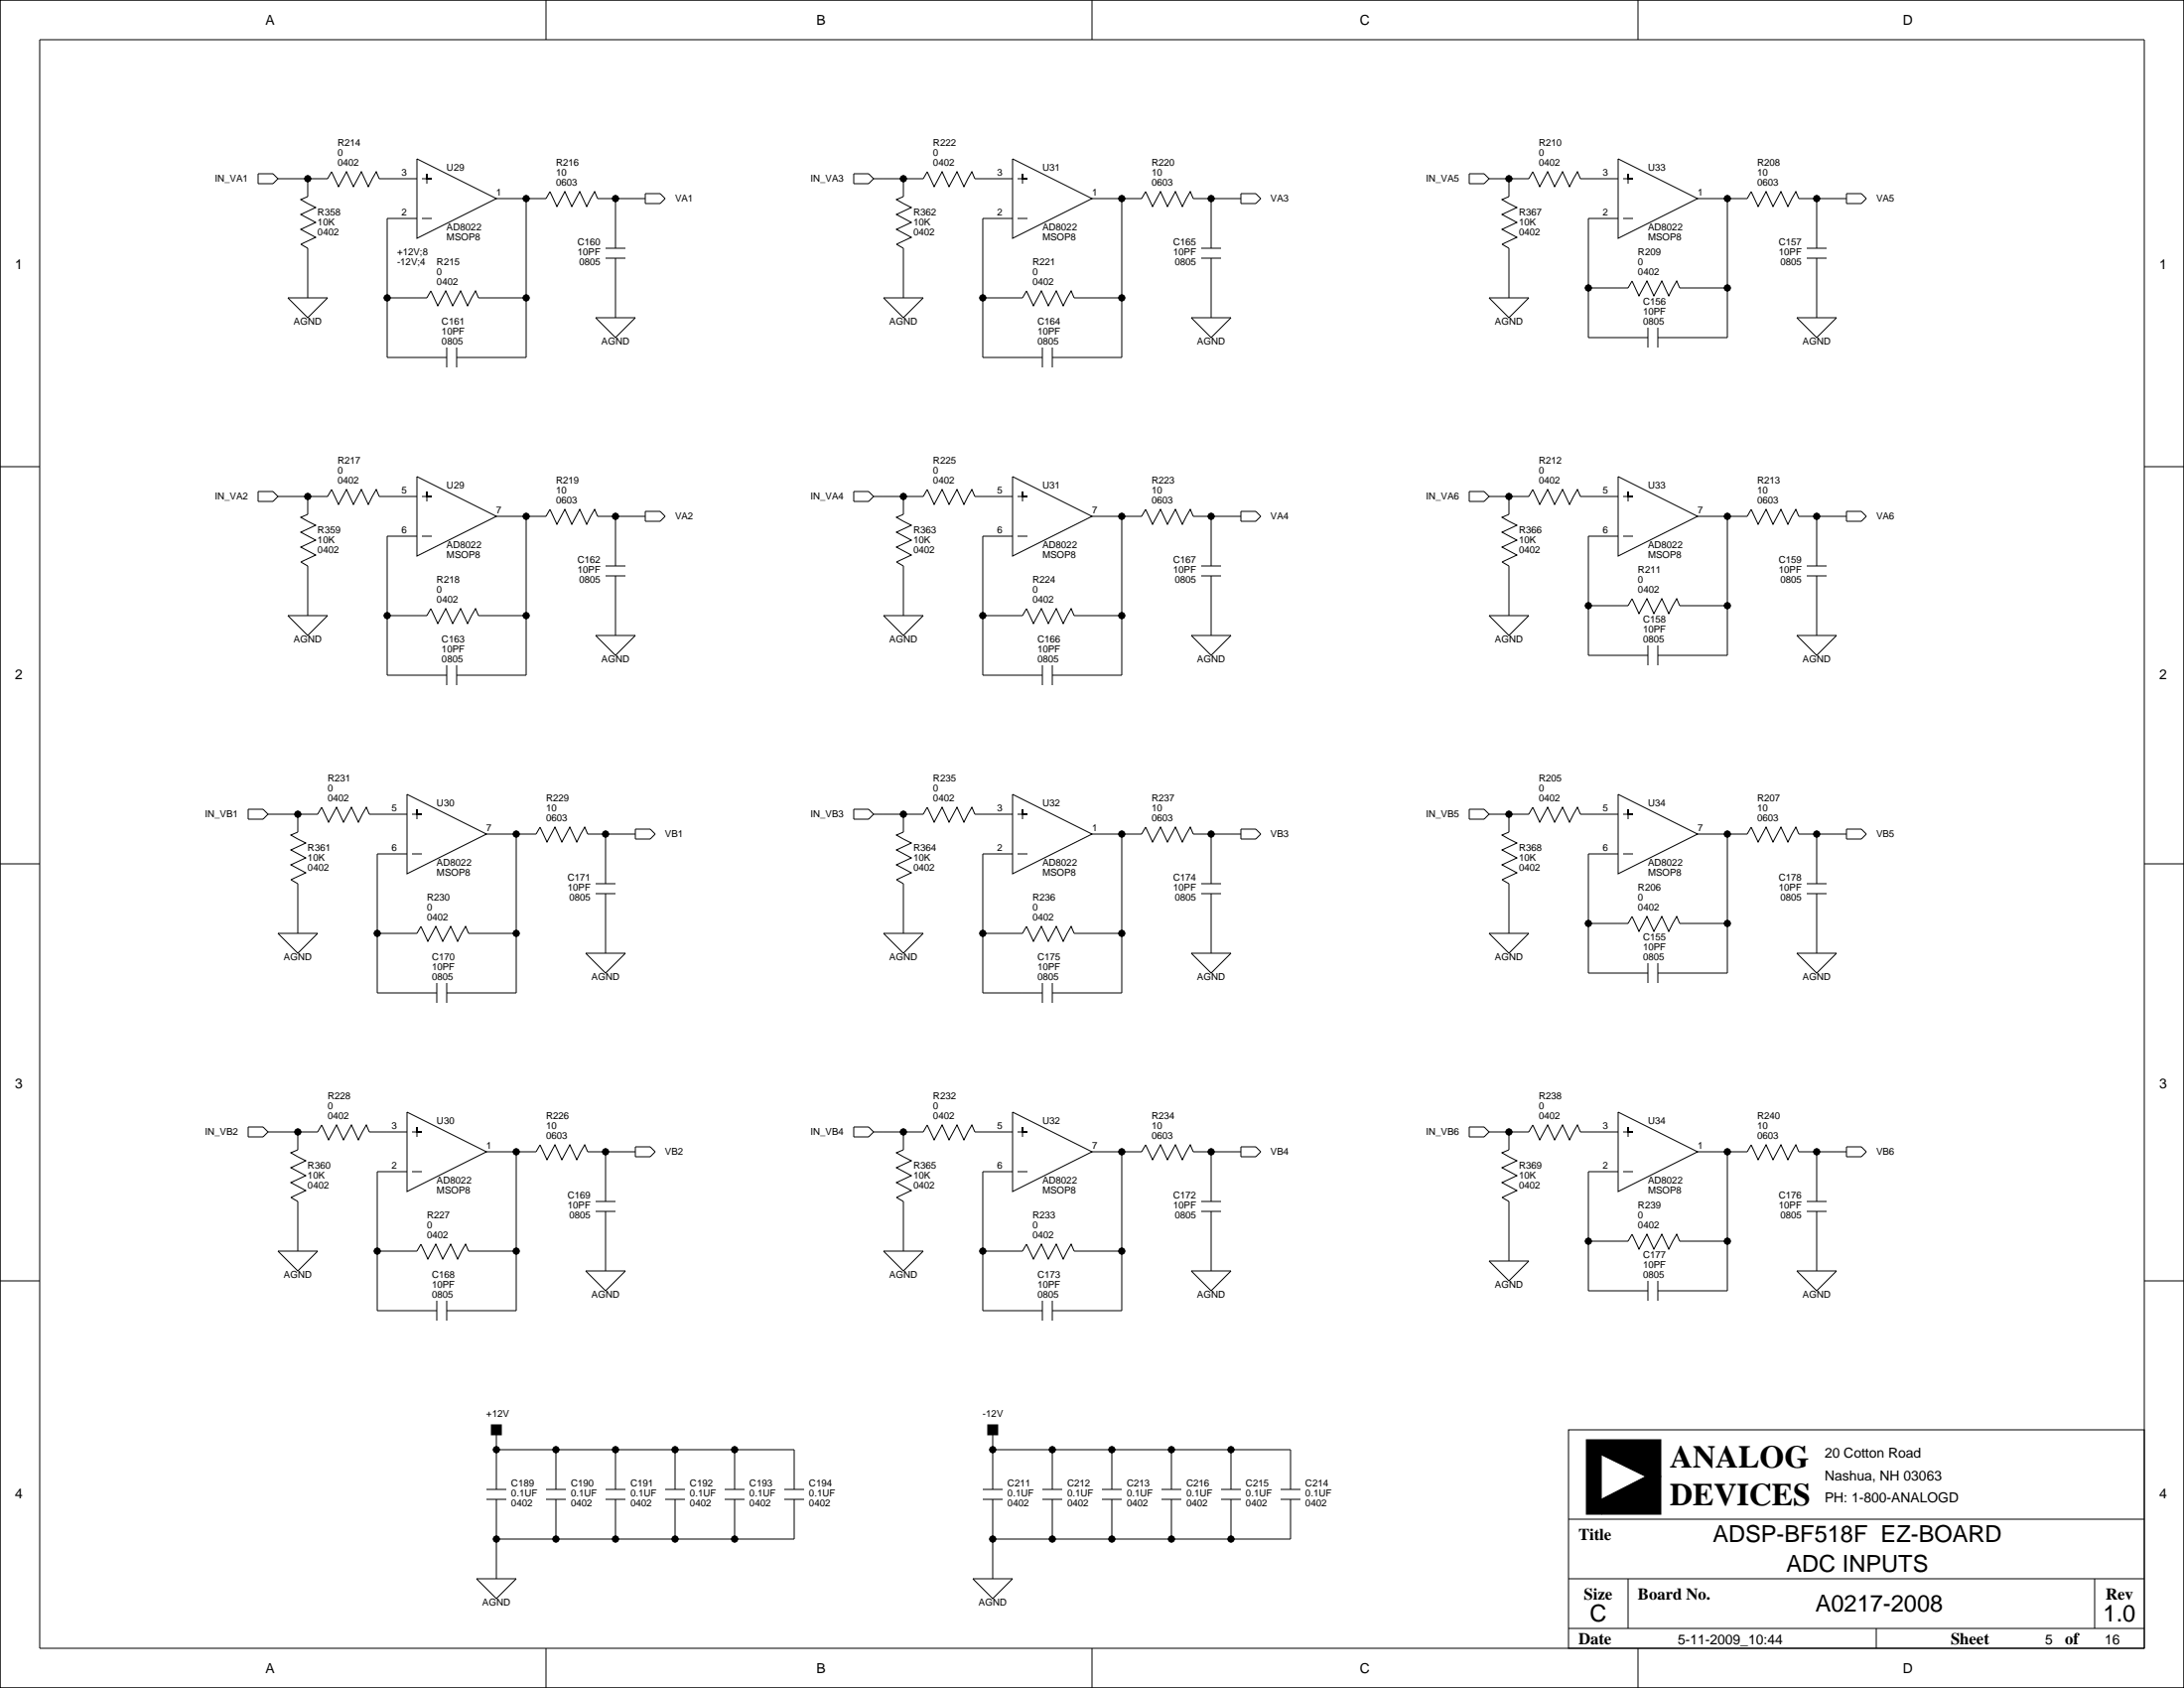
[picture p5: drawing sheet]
<svg xmlns="http://www.w3.org/2000/svg" width="559mm" height="432mm" viewBox="0 0 559 432" stroke-linecap="round" stroke-linejoin="round" font-family="sans-serif">
<g fill="none" stroke="#000" stroke-width=".25">
<path d="M0 0h558.8v431.8h-558.8zM10.2 10.2h538.4v411.4h-538.4zM139.7 0v10.2M279.4 0v10.2M419.1 0v10.2M66 44.4h3.8l1.3 1.3-1.3 1.3h-3.8zM71.1 45.7h12.7l1-1.8 1.8 3.9 2-3.9 1.8 3.9 2.1-3.9 1.7 3.9 2.1-3.9 .7 1.8h9.7M78.7 45.7v4.6l-1.7 .8 3.8 2-3.8 1.8 3.8 2-3.8 1.8 3.8 2-3.8 1.8 1.7 1v12.7M106.7 40.6l20.3 10.2-20.3 10.2zM106.7 55.9h-7.6v35.5h15.2M107.9 45.7h2.6h-1.3v-1.3v2.6M107.9 55.9h2.6"/>
<path d="M127 50.8h12.7l1-1.8 1.8 3.8 2-3.8 1.8 3.8 2-3.8 1.8 3.8 2-3.8 .8 1.8h12.2M134.6 50.8v40.6h-17.8M157.5 50.8v12.7M165.1 49.5h3.8l1.3 1.3-1.3 1.3h-3.8zM218.4 44.4h3.8l1.3 1.3-1.3 1.3h-3.8zM223.5 45.7h12.7l1-1.8 1.8 3.9 2-3.9 1.8 3.9 2.1-3.9 1.7 3.9 2.1-3.9 .7 1.8h9.7M231.1 45.7v4.6l-1.7 .8 3.8 2-3.8 1.8 3.8 2-3.8 1.8 3.8 2-3.8 1.8 1.7 1v12.7M259.1 40.6l20.3 10.2-20.3 10.2zM259.1 55.9h-7.6v35.5h15.2M260.3 45.7h2.6h-1.3v-1.3v2.6M260.3 55.9h2.6M279.4 50.8h12.7l1-1.8 1.8 3.8 2-3.8 1.8 3.8 2-3.8 1.8 3.8 2-3.8 .8 1.8h12.2"/>
<path d="M287 50.8v40.6h-17.8M309.9 50.8v12.7M317.5 49.5h3.8l1.3 1.3-1.3 1.3h-3.8zM375.9 44.4h3.8l1.3 1.3-1.3 1.3h-3.8zM381 45.7h10.2l1-1.8 1.8 3.9 2-3.9 1.8 3.9 2-3.9 1.8 3.9 2-3.9 .8 1.8h9.6M386.1 45.7v4.6l-1.8 .8 3.8 2-3.8 1.8 3.8 2-3.8 1.8 3.8 2-3.8 1.8 1.8 1v12.7M414 40.6l20.3 10.2-20.3 10.2zM414 55.9h-7.6v30.5h15.2M415.3 45.7h2.5h-1.2v-1.3v2.6M415.3 55.9h2.5M434.3 50.8h12.7l1.1-1.8 1.7 3.8 2.1-3.8 1.7 3.8 2.1-3.8 1.8 3.8 2-3.8 .7 1.8h12.2M442 50.8v35.6h-17.8"/>
<path d="M464.8 50.8v12.7M472.4 49.5h3.8l1.3 1.3-1.3 1.3h-3.8zM73.7 76.2h10.1l-5.1 5.1zM99.1 76.2h10.1l1-1.8 1.8 3.8 2-3.8 1.8 3.8 2.1-3.8 1.7 3.8 2.1-3.8 .7 1.8h12.2M154.9 63.5h5.1M154.9 66h5.1M157.5 66v15.3M226.1 76.2h10.1l-5.1 5.1zM251.5 76.2h10.1l1-1.8 1.8 3.8 2-3.8 1.8 3.8 2.1-3.8 1.7 3.8 2.1-3.8 .7 1.8h12.2M307.3 63.5h5.1M307.3 66h5.1M309.9 66v15.3"/>
<path d="M381 76.2h10.2l-5.1 5.1zM406.4 73.7h10.2l1-1.8 1.8 3.8 2-3.8 1.8 3.8 2-3.8 1.8 3.8 2-3.8 .8 1.8h12.2M462.3 63.5h5.1M462.3 66h5.1M464.8 66v15.3M114.3 88.9v5.1M116.8 88.9v5.1M152.4 81.3h10.2l-5.1 5.1zM266.7 88.9v5.1M269.2 88.9v5.1M304.8 81.3h10.2l-5.1 5.1zM421.6 83.8v5.1"/>
<path d="M424.2 83.8v5.1M459.7 81.3h10.2l-5.1 5.1zM0 119.4h10.2M548.6 119.4h10.2M66 125.7h3.8l1.3 1.3-1.3 1.3h-3.8zM71.1 127h12.7l1-1.8 1.8 3.8 2-3.8 1.8 3.8 2.1-3.8 1.7 3.8 2.1-3.8 .7 1.8h9.7M78.7 127v4.6l-1.7 .7 3.8 2.1-3.8 1.7 3.8 2.1-3.8 1.8 3.8 2-3.8 1.8 1.7 1v12.7M106.7 121.9l20.3 10.2-20.3 10.1zM106.7 137.2h-7.6v35.5h15.2M107.9 127h2.6h-1.3v-1.3v2.6M107.9 137.2h2.6M127 132.1h12.7l1-1.8 1.8 3.8 2-3.8 1.8 3.8 2-3.8 1.8 3.8 2-3.8 .8 1.8h12.2"/>
<path d="M134.6 132.1v40.6h-17.8M157.5 132.1v12.7M165.1 130.8h3.8l1.3 1.3-1.3 1.2h-3.8zM218.4 125.7h3.8l1.3 1.3-1.3 1.3h-3.8zM223.5 127h12.7l1-1.8 1.8 3.8 2-3.8 1.8 3.8 2.1-3.8 1.7 3.8 2.1-3.8 .7 1.8h9.7M231.1 127v4.6l-1.7 .7 3.8 2.1-3.8 1.7 3.8 2.1-3.8 1.8 3.8 2-3.8 1.8 1.7 1v12.7M259.1 121.9l20.3 10.2-20.3 10.1zM259.1 137.2h-7.6v35.5h15.2M260.3 127h2.6h-1.3v-1.3v2.6M260.3 137.2h2.6M279.4 132.1h12.7l1-1.8 1.8 3.8 2-3.8 1.8 3.8 2-3.8 1.8 3.8 2-3.8 .8 1.8h12.2M287 132.1v40.6h-17.8"/>
<path d="M309.9 132.1v12.7M317.5 130.8h3.8l1.3 1.3-1.3 1.2h-3.8zM375.9 125.7h3.8l1.3 1.3-1.3 1.3h-3.8zM381 127h10.2l1-1.8 1.8 3.8 2-3.8 1.8 3.8 2-3.8 1.8 3.8 2-3.8 .8 1.8h9.6M386.1 127v4.6l-1.8 .7 3.8 2.1-3.8 1.7 3.8 2.1-3.8 1.8 3.8 2-3.8 1.8 1.8 1v12.7M414 121.9l20.3 10.2-20.3 10.1zM414 137.2h-7.6v30.4h15.2M415.3 127h2.5h-1.2v-1.3v2.6M415.3 137.2h2.5M434.3 132.1h12.7l1.1-1.8 1.7 3.8 2.1-3.8 1.7 3.8 2.1-3.8 1.8 3.8 2-3.8 .7 1.8h12.2M442 132.1v35.5h-17.8M464.8 132.1v12.7"/>
<path d="M472.4 130.8h3.8l1.3 1.3-1.3 1.2h-3.8zM73.7 157.5h10.1l-5.1 5.1zM99.1 157.5h10.1l1-1.8 1.8 3.8 2-3.8 1.8 3.8 2.1-3.8 1.7 3.8 2.1-3.8 .7 1.8h12.2M154.9 144.8h5.1M154.9 147.3h5.1M157.5 147.3v15.3M226.1 157.5h10.1l-5.1 5.1zM251.5 157.5h10.1l1-1.8 1.8 3.8 2-3.8 1.8 3.8 2.1-3.8 1.7 3.8 2.1-3.8 .7 1.8h12.2M307.3 144.8h5.1M307.3 147.3h5.1M309.9 147.3v15.3M381 157.5h10.2l-5.1 5.1z"/>
<path d="M406.4 154.9h10.2l1-1.7 1.8 3.8 2-3.8 1.8 3.8 2-3.8 1.8 3.8 2-3.8 .8 1.7h12.2M462.3 144.8h5.1M462.3 147.3h5.1M464.8 147.3v15.3M114.3 170.2v5.1M116.8 170.2v5.1M152.4 162.6h10.2l-5.1 5zM266.7 170.2v5.1M269.2 170.2v5.1M304.8 162.6h10.2l-5.1 5zM421.6 165.1v5.1M424.2 165.1v5.1"/>
<path d="M459.7 162.6h10.2l-5.1 5zM63.5 207h3.8l1.3 1.3-1.3 1.2h-3.8zM68.6 208.3h12.7l1-1.8 1.8 3.8 2-3.8 1.8 3.8 2-3.8 1.8 3.8 2-3.8 .8 1.8h9.6M76.2 208.3v4.6l-1.8 .7 3.8 2-3.8 1.8 3.8 2.1-3.8 1.7 3.8 2.1-3.8 1.7 1.8 1.1v12.7M104.1 203.2l20.4 10.2-20.4 10.1zM104.1 218.4h-7.6v35.6h15.3M105.4 208.3h2.5h-1.2v-1.3v2.5M105.4 218.4h2.5M124.5 213.4h12.7l1-1.8 1.8 3.8 2-3.8 1.8 3.8 2-3.8 1.8 3.8 2-3.8 .8 1.8h12.2M132.1 213.4v40.6h-17.8M154.9 213.4v12.7M162.6 212.1h3.8l1.2 1.3-1.2 1.2h-3.8z"/>
<path d="M218.4 207h3.8l1.3 1.3-1.3 1.2h-3.8zM223.5 208.3h12.7l1-1.8 1.8 3.8 2-3.8 1.8 3.8 2.1-3.8 1.7 3.8 2.1-3.8 .7 1.8h9.7M231.1 208.3v4.6l-1.7 .7 3.8 2-3.8 1.8 3.8 2.1-3.8 1.7 3.8 2.1-3.8 1.7 1.7 1.1v12.7M259.1 203.2l20.3 10.2-20.3 10.1zM259.1 218.4h-7.6v35.6h15.2M260.3 208.3h2.6h-1.3v-1.3v2.5M260.3 218.4h2.6M279.4 213.4h12.7l1-1.8 1.8 3.8 2-3.8 1.8 3.8 2-3.8 1.8 3.8 2-3.8 .8 1.8h12.2M287 213.4v40.6h-17.8M309.9 213.4v12.7M317.5 212.1h3.8l1.3 1.3-1.3 1.2h-3.8zM375.9 207h3.8l1.3 1.3-1.3 1.2h-3.8z"/>
<path d="M381 208.3h10.2l1-1.8 1.8 3.8 2-3.8 1.8 3.8 2-3.8 1.8 3.8 2-3.8 .8 1.8h9.6M386.1 208.3v4.6l-1.8 .7 3.8 2-3.8 1.8 3.8 2.1-3.8 1.7 3.8 2.1-3.8 1.7 1.8 1.1v12.7M414 203.2l20.3 10.2-20.3 10.1zM414 218.4h-7.6v30.5h15.2M415.3 208.3h2.5h-1.2v-1.3v2.5M415.3 218.4h2.5M434.3 213.4h12.7l1.1-1.8 1.7 3.8 2.1-3.8 1.7 3.8 2.1-3.8 1.8 3.8 2-3.8 .7 1.8h12.2M442 213.4v35.5h-17.8M464.8 213.4v12.7M472.4 212.1h3.8l1.3 1.3-1.3 1.2h-3.8zM0 221h10.2M71.1 238.8h10.2l-5.1 5z"/>
<path d="M96.5 238.8h10.2l1-1.8 1.8 3.8 2-3.8 1.8 3.8 2-3.8 1.8 3.8 2-3.8 .8 1.8h12.2M152.4 226.1h5.1M152.4 228.6h5.1M154.9 228.6v15.2M226.1 238.8h10.1l-5.1 5zM251.5 238.8h10.1l1-1.8 1.8 3.8 2-3.8 1.8 3.8 2.1-3.8 1.7 3.8 2.1-3.8 .7 1.8h12.2M307.3 226.1h5.1M307.3 228.6h5.1M309.9 228.6v15.2M381 238.8h10.2l-5.1 5zM406.4 236.2h10.2l1-1.8 1.8 3.9 2-3.9 1.8 3.9 2-3.9 1.8 3.9 2-3.9 .8 1.8h12.2M462.3 226.1h5.1"/>
<path d="M462.3 228.6h5.1M464.8 228.6v15.2M548.6 221h10.2M111.8 251.5v5M114.3 251.5v5M149.9 243.8h10.1l-5.1 5.1zM266.7 251.5v5M269.2 251.5v5M304.8 243.8h10.2l-5.1 5.1zM421.6 246.4v5.1M424.2 246.4v5.1M459.7 243.8h10.2l-5.1 5.1z"/>
<path d="M63.5 288.3h3.8l1.3 1.3-1.3 1.2h-3.8zM68.6 289.6h12.7l1-1.8 1.8 3.8 2-3.8 1.8 3.8 2-3.8 1.8 3.8 2-3.8 .8 1.8h9.6M76.2 289.6v4.5l-1.8 .8 3.8 2-3.8 1.8 3.8 2-3.8 1.8 3.8 2-3.8 1.8 1.8 1v12.7M104.1 284.5l20.4 10.1-20.4 10.2zM104.1 299.7h-7.6v35.6h15.3M105.4 289.6h2.5h-1.2v-1.3v2.5M105.4 299.7h2.5M124.5 294.6h12.7l1-1.7 1.8 3.8 2-3.8 1.8 3.8 2-3.8 1.8 3.8 2-3.8 .8 1.7h12.2M132.1 294.6v40.7h-17.8M154.9 294.6v12.7M162.6 293.4h3.8l1.2 1.2-1.2 1.3h-3.8zM218.4 288.3h3.8l1.3 1.3-1.3 1.2h-3.8z"/>
<path d="M223.5 289.6h12.7l1-1.8 1.8 3.8 2-3.8 1.8 3.8 2.1-3.8 1.7 3.8 2.1-3.8 .7 1.8h9.7M231.1 289.6v4.5l-1.7 .8 3.8 2-3.8 1.8 3.8 2-3.8 1.8 3.8 2-3.8 1.8 1.7 1v12.7M259.1 284.5l20.3 10.1-20.3 10.2zM259.1 299.7h-7.6v35.6h15.2M260.3 289.6h2.6h-1.3v-1.3v2.5M260.3 299.7h2.6M279.4 294.6h12.7l1-1.7 1.8 3.8 2-3.8 1.8 3.8 2-3.8 1.8 3.8 2-3.8 .8 1.7h12.2M287 294.6v40.7h-17.8M309.9 294.6v12.7M317.5 293.4h3.8l1.3 1.2-1.3 1.3h-3.8zM375.9 288.3h3.8l1.3 1.3-1.3 1.2h-3.8zM381 289.6h10.2l1-1.8 1.8 3.8 2-3.8 1.8 3.8 2-3.8 1.8 3.8 2-3.8 .8 1.8h9.6"/>
<path d="M386.1 289.6v4.5l-1.8 .8 3.8 2-3.8 1.8 3.8 2-3.8 1.8 3.8 2-3.8 1.8 1.8 1v15.3M414 284.5l20.3 10.1-20.3 10.2zM414 299.7h-7.6v30.5h15.2M415.3 289.6h2.5h-1.2v-1.3v2.5M415.3 299.7h2.5M434.3 294.6h12.7l1.1-1.7 1.7 3.8 2.1-3.8 1.7 3.8 2.1-3.8 1.8 3.8 2-3.8 .7 1.7h12.2M442 294.6v35.6h-17.8M464.8 294.6v12.7M472.4 293.4h3.8l1.3 1.2-1.3 1.3h-3.8zM152.4 307.3h5.1M152.4 309.9h5.1M154.9 309.9v15.2"/>
<path d="M307.3 307.3h5.1M307.3 309.9h5.1M309.9 309.9v15.2M406.4 317.5h10.2l1-1.8 1.8 3.8 2-3.8 1.8 3.8 2-3.8 1.8 3.8 2-3.8 .8 1.8h12.2M462.3 307.3h5.1M462.3 309.9h5.1M464.8 309.9v15.2M0 327.7h10.2M71.1 320h10.2l-5.1 5.1zM96.5 320h10.2l1-1.7 1.8 3.8 2-3.8 1.8 3.8 2-3.8 1.8 3.8 2-3.8 .8 1.7h12.2M111.8 332.7v5.1M114.3 332.7v5.1"/>
<path d="M149.9 325.1h10.1l-5.1 5.1zM226.1 320h10.1l-5.1 5.1zM251.5 320h10.1l1-1.7 1.8 3.8 2-3.8 1.8 3.8 2.1-3.8 1.7 3.8 2.1-3.8 .7 1.7h12.2M266.7 332.7v5.1M269.2 332.7v5.1M304.8 325.1h10.2l-5.1 5.1zM381 322.6h10.2l-5.1 5.1zM421.6 327.7v5M424.2 327.7v5M459.7 325.1h10.2l-5.1 5.1zM548.6 327.7h10.2M127 365.8v15.2"/>
<path d="M127 370.8h76.2v10.2M142.2 370.8v10.2M157.5 370.8v10.2M172.7 370.8v10.2M188 370.8v10.2M254 365.8v15.2M254 370.8h76.2v10.2M269.2 370.8v10.2M284.5 370.8v10.2M299.7 370.8v10.2M315 370.8v10.2M401.3 365.8h147.3v55.8h-147.3z"/>
<path d="M124.5 381h5M124.5 383.5h5M127 383.5v20.4M139.7 381h5.1M139.7 383.5h5.1M142.2 383.5v10.2M154.9 381h5.1M154.9 383.5h5.1M157.5 383.5v10.2M170.2 381h5.1M170.2 383.5h5.1M172.7 383.5v10.2"/>
<path d="M185.4 381h5.1M185.4 383.5h5.1M188 383.5v10.2M200.7 381h5M200.7 383.5h5M203.2 383.5v10.2h-76.2M251.5 381h5M251.5 383.5h5M254 383.5v20.4M266.7 381h5.1M266.7 383.5h5.1M269.2 383.5v10.2"/>
<path d="M281.9 381h5.1M281.9 383.5h5.1M284.5 383.5v10.2M297.2 381h5.1M297.2 383.5h5.1M299.7 383.5v10.2M312.4 381h5.1M312.4 383.5h5.1M315 383.5v10.2M327.7 381h5M327.7 383.5h5M330.2 383.5v10.2h-76.2"/>
<path d="M401.3 388.6h147.3M121.9 403.9h10.2l-5.1 5zM248.9 403.9h10.2l-5.1 5zM401.3 403.9h147.3M401.3 416.6h147.3M416.6 403.9v12.7M480.1 416.6v5M535.9 403.9v12.7M139.7 421.6v10.2M279.4 421.6v10.2M419.1 421.6v10.2"/>
<circle cx="78.7" cy="45.7" r=".76"/>
<circle cx="134.6" cy="50.8" r=".76"/>
<circle cx="157.5" cy="50.8" r=".76"/>
<circle cx="231.1" cy="45.7" r=".76"/>
<circle cx="287" cy="50.8" r=".76"/>
<circle cx="309.9" cy="50.8" r=".76"/>
<circle cx="386.1" cy="45.7" r=".76"/>
<circle cx="442" cy="50.8" r=".76"/>
<circle cx="464.8" cy="50.8" r=".76"/>
<circle cx="99.1" cy="76.2" r=".76"/>
<circle cx="134.6" cy="76.2" r=".76"/>
<circle cx="251.5" cy="76.2" r=".76"/>
<circle cx="287" cy="76.2" r=".76"/>
<circle cx="406.4" cy="73.7" r=".76"/>
<circle cx="442" cy="73.7" r=".76"/>
<circle cx="78.7" cy="127" r=".76"/>
<circle cx="134.6" cy="132.1" r=".76"/>
<circle cx="157.5" cy="132.1" r=".76"/>
<circle cx="231.1" cy="127" r=".76"/>
<circle cx="287" cy="132.1" r=".76"/>
<circle cx="309.9" cy="132.1" r=".76"/>
<circle cx="386.1" cy="127" r=".76"/>
<circle cx="442" cy="132.1" r=".76"/>
<circle cx="464.8" cy="132.1" r=".76"/>
<circle cx="99.1" cy="157.5" r=".76"/>
<circle cx="134.6" cy="157.5" r=".76"/>
<circle cx="251.5" cy="157.5" r=".76"/>
<circle cx="287" cy="157.5" r=".76"/>
<circle cx="406.4" cy="154.9" r=".76"/>
<circle cx="442" cy="154.9" r=".76"/>
<circle cx="76.2" cy="208.3" r=".76"/>
<circle cx="132.1" cy="213.4" r=".76"/>
<circle cx="154.9" cy="213.4" r=".76"/>
<circle cx="231.1" cy="208.3" r=".76"/>
<circle cx="287" cy="213.4" r=".76"/>
<circle cx="309.9" cy="213.4" r=".76"/>
<circle cx="386.1" cy="208.3" r=".76"/>
<circle cx="442" cy="213.4" r=".76"/>
<circle cx="464.8" cy="213.4" r=".76"/>
<circle cx="96.5" cy="238.8" r=".76"/>
<circle cx="132.1" cy="238.8" r=".76"/>
<circle cx="251.5" cy="238.8" r=".76"/>
<circle cx="287" cy="238.8" r=".76"/>
<circle cx="406.4" cy="236.2" r=".76"/>
<circle cx="442" cy="236.2" r=".76"/>
<circle cx="76.2" cy="289.6" r=".76"/>
<circle cx="132.1" cy="294.6" r=".76"/>
<circle cx="154.9" cy="294.6" r=".76"/>
<circle cx="231.1" cy="289.6" r=".76"/>
<circle cx="287" cy="294.6" r=".76"/>
<circle cx="309.9" cy="294.6" r=".76"/>
<circle cx="386.1" cy="289.6" r=".76"/>
<circle cx="442" cy="294.6" r=".76"/>
<circle cx="464.8" cy="294.6" r=".76"/>
<circle cx="406.4" cy="317.5" r=".76"/>
<circle cx="442" cy="317.5" r=".76"/>
<circle cx="96.5" cy="320" r=".76"/>
<circle cx="132.1" cy="320" r=".76"/>
<circle cx="251.5" cy="320" r=".76"/>
<circle cx="287" cy="320" r=".76"/>
<circle cx="127" cy="370.8" r=".76"/>
<circle cx="142.2" cy="370.8" r=".76"/>
<circle cx="157.5" cy="370.8" r=".76"/>
<circle cx="172.7" cy="370.8" r=".76"/>
<circle cx="188" cy="370.8" r=".76"/>
<circle cx="254" cy="370.8" r=".76"/>
<circle cx="269.2" cy="370.8" r=".76"/>
<circle cx="284.5" cy="370.8" r=".76"/>
<circle cx="299.7" cy="370.8" r=".76"/>
<circle cx="315" cy="370.8" r=".76"/>
<circle cx="127" cy="393.7" r=".76"/>
<circle cx="142.2" cy="393.7" r=".76"/>
<circle cx="157.5" cy="393.7" r=".76"/>
<circle cx="172.7" cy="393.7" r=".76"/>
<circle cx="188" cy="393.7" r=".76"/>
<circle cx="254" cy="393.7" r=".76"/>
<circle cx="269.2" cy="393.7" r=".76"/>
<circle cx="284.5" cy="393.7" r=".76"/>
<circle cx="299.7" cy="393.7" r=".76"/>
<circle cx="315" cy="393.7" r=".76"/>
</g>
<g fill="#000" stroke="#000" stroke-width=".25">
<path d="M125.7 364.5h2.6v2.5h-2.6z" fill-rule="evenodd"/>
<path d="M252.7 364.5h2.6v2.5h-2.6z" fill-rule="evenodd"/>
<path d="M409.7 368.3h15.2v9.4h-3.8l-11.4-5.6z" fill-rule="evenodd"/>
<path d="M405.9 368.3h3.8v19h-3.8z" fill-rule="evenodd"/>
<path d="M409.7 383.5l11.4-5.8h3.8v9.6h-15.2z" fill-rule="evenodd"/>
<circle cx="78.7" cy="45.7" r=".76"/>
<circle cx="134.6" cy="50.8" r=".76"/>
<circle cx="157.5" cy="50.8" r=".76"/>
<circle cx="231.1" cy="45.7" r=".76"/>
<circle cx="287" cy="50.8" r=".76"/>
<circle cx="309.9" cy="50.8" r=".76"/>
<circle cx="386.1" cy="45.7" r=".76"/>
<circle cx="442" cy="50.8" r=".76"/>
<circle cx="464.8" cy="50.8" r=".76"/>
<circle cx="99.1" cy="76.2" r=".76"/>
<circle cx="134.6" cy="76.2" r=".76"/>
<circle cx="251.5" cy="76.2" r=".76"/>
<circle cx="287" cy="76.2" r=".76"/>
<circle cx="406.4" cy="73.7" r=".76"/>
<circle cx="442" cy="73.7" r=".76"/>
<circle cx="78.7" cy="127" r=".76"/>
<circle cx="134.6" cy="132.1" r=".76"/>
<circle cx="157.5" cy="132.1" r=".76"/>
<circle cx="231.1" cy="127" r=".76"/>
<circle cx="287" cy="132.1" r=".76"/>
<circle cx="309.9" cy="132.1" r=".76"/>
<circle cx="386.1" cy="127" r=".76"/>
<circle cx="442" cy="132.1" r=".76"/>
<circle cx="464.8" cy="132.1" r=".76"/>
<circle cx="99.1" cy="157.5" r=".76"/>
<circle cx="134.6" cy="157.5" r=".76"/>
<circle cx="251.5" cy="157.5" r=".76"/>
<circle cx="287" cy="157.5" r=".76"/>
<circle cx="406.4" cy="154.9" r=".76"/>
<circle cx="442" cy="154.9" r=".76"/>
<circle cx="76.2" cy="208.3" r=".76"/>
<circle cx="132.1" cy="213.4" r=".76"/>
<circle cx="154.9" cy="213.4" r=".76"/>
<circle cx="231.1" cy="208.3" r=".76"/>
<circle cx="287" cy="213.4" r=".76"/>
<circle cx="309.9" cy="213.4" r=".76"/>
<circle cx="386.1" cy="208.3" r=".76"/>
<circle cx="442" cy="213.4" r=".76"/>
<circle cx="464.8" cy="213.4" r=".76"/>
<circle cx="96.5" cy="238.8" r=".76"/>
<circle cx="132.1" cy="238.8" r=".76"/>
<circle cx="251.5" cy="238.8" r=".76"/>
<circle cx="287" cy="238.8" r=".76"/>
<circle cx="406.4" cy="236.2" r=".76"/>
<circle cx="442" cy="236.2" r=".76"/>
<circle cx="76.2" cy="289.6" r=".76"/>
<circle cx="132.1" cy="294.6" r=".76"/>
<circle cx="154.9" cy="294.6" r=".76"/>
<circle cx="231.1" cy="289.6" r=".76"/>
<circle cx="287" cy="294.6" r=".76"/>
<circle cx="309.9" cy="294.6" r=".76"/>
<circle cx="386.1" cy="289.6" r=".76"/>
<circle cx="442" cy="294.6" r=".76"/>
<circle cx="464.8" cy="294.6" r=".76"/>
<circle cx="406.4" cy="317.5" r=".76"/>
<circle cx="442" cy="317.5" r=".76"/>
<circle cx="96.5" cy="320" r=".76"/>
<circle cx="132.1" cy="320" r=".76"/>
<circle cx="251.5" cy="320" r=".76"/>
<circle cx="287" cy="320" r=".76"/>
<circle cx="127" cy="370.8" r=".76"/>
<circle cx="142.2" cy="370.8" r=".76"/>
<circle cx="157.5" cy="370.8" r=".76"/>
<circle cx="172.7" cy="370.8" r=".76"/>
<circle cx="188" cy="370.8" r=".76"/>
<circle cx="254" cy="370.8" r=".76"/>
<circle cx="269.2" cy="370.8" r=".76"/>
<circle cx="284.5" cy="370.8" r=".76"/>
<circle cx="299.7" cy="370.8" r=".76"/>
<circle cx="315" cy="370.8" r=".76"/>
<circle cx="127" cy="393.7" r=".76"/>
<circle cx="142.2" cy="393.7" r=".76"/>
<circle cx="157.5" cy="393.7" r=".76"/>
<circle cx="172.7" cy="393.7" r=".76"/>
<circle cx="188" cy="393.7" r=".76"/>
<circle cx="254" cy="393.7" r=".76"/>
<circle cx="269.2" cy="393.7" r=".76"/>
<circle cx="284.5" cy="393.7" r=".76"/>
<circle cx="299.7" cy="393.7" r=".76"/>
<circle cx="315" cy="393.7" r=".76"/>
</g>
<g font-size="8.1">
<text x="427.2" y="375.3">ANALOG</text>
<text x="427.2" y="385">DEVICES</text>
</g>
<g font-size="6">
<text x="438.2" y="394.6">ADSP-BF518F EZ-BOARD</text>
<text x="457.1" y="402.2">ADC INPUTS</text>
<text x="464.5" y="412.4">A0217-2008</text>
<text x="406.8" y="414.9">C</text>
<text x="538.1" y="414.9">1.0</text>
</g>
<g font-size="4.2">
<text x="403.9" y="393.9">Title</text>
<text x="405.3" y="409.1">Size</text>
<text x="419.1" y="409.1">Board No.</text>
<text x="538.8" y="409.1">Rev</text>
<text x="403.9" y="420.5">Date</text>
<text x="499.1" y="420.5">Sheet</text>
<text x="528.3" y="420.5">of</text>
</g>
<g font-size="3.5">
<text x="67.9" y="6.3">A</text>
<text x="208.9" y="6.3">B</text>
<text x="348" y="6.3">C</text>
<text x="486.9" y="6.3">D</text>
<text x="3.8" y="68.8">1</text>
<text x="552.5" y="68.8">1</text>
<text x="3.8" y="173.7">2</text>
<text x="552.5" y="173.7">2</text>
<text x="3.8" y="278.3">3</text>
<text x="552.5" y="278.3">3</text>
<text x="466.9" y="372.8">20 Cotton Road</text>
<text x="3.8" y="383.3">4</text>
<text x="466.9" y="378.7">Nashua, NH 03063</text>
<text x="552.5" y="383.3">4</text>
<text x="466.9" y="384.3">PH: 1-800-ANALOGD</text>
<text x="429.3" y="420.6">5-11-2009_10:44</text>
<text x="523.2" y="420.6">5</text>
<text x="538.5" y="420.6">16</text>
<text x="67.9" y="428">A</text>
<text x="208.9" y="428">B</text>
<text x="348" y="428">C</text>
<text x="486.9" y="428">D</text>
</g>
<g font-size="2.5">
<text x="86.4" y="37.4">R214</text>
<text x="86.4" y="39.9">0</text>
<text x="238.8" y="39.9">0</text>
<text x="238.8" y="37.4">R222</text>
<text x="393.7" y="37.4">R210</text>
<text x="393.7" y="39.9">0</text>
<text x="55" y="46.6">IN_VA1</text>
<text x="86.4" y="42.4">0402</text>
<text x="102.8" y="45">3</text>
<text x="114.3" y="43.7">U29</text>
<text x="142.2" y="47.5">0603</text>
<text x="142.2" y="45">10</text>
<text x="142.2" y="42.4">R216</text>
<text x="207.4" y="46.6">IN_VA3</text>
<text x="238.8" y="42.4">0402</text>
<text x="255.2" y="45">3</text>
<text x="266.7" y="43.7">U31</text>
<text x="294.6" y="42.4">R220</text>
<text x="294.6" y="45">10</text>
<text x="294.6" y="47.5">0603</text>
<text x="364.9" y="46.6">IN_VA5</text>
<text x="393.7" y="42.4">0402</text>
<text x="410.1" y="45">3</text>
<text x="421.6" y="43.7">U33</text>
<text x="449.6" y="47.5">0603</text>
<text x="449.6" y="45">10</text>
<text x="449.6" y="42.4">R208</text>
<text x="127" y="50.1">1</text>
<text x="172.7" y="51.7">VA1</text>
<text x="279.4" y="50.1">1</text>
<text x="325.1" y="51.7">VA3</text>
<text x="434.3" y="50.1">1</text>
<text x="480.1" y="51.7">VA5</text>
<text x="81.3" y="55.1">R358</text>
<text x="81.3" y="57.7">10K</text>
<text x="102.8" y="55.1">2</text>
<text x="114.3" y="59">AD8022</text>
<text x="233.7" y="55.1">R362</text>
<text x="233.7" y="57.7">10K</text>
<text x="255.2" y="55.1">2</text>
<text x="266.7" y="59">AD8022</text>
<text x="388.6" y="55.1">R367</text>
<text x="388.6" y="57.7">10K</text>
<text x="410.1" y="55.1">2</text>
<text x="421.6" y="59">AD8022</text>
<text x="81.3" y="60.2">0402</text>
<text x="101.6" y="65.3">+12V;8</text>
<text x="114.3" y="61.5">MSOP8</text>
<text x="147.8" y="65.3">10PF</text>
<text x="147.8" y="62.8">C160</text>
<text x="233.7" y="60.2">0402</text>
<text x="266.7" y="61.5">MSOP8</text>
<text x="300.2" y="62.8">C165</text>
<text x="300.2" y="65.3">10PF</text>
<text x="388.6" y="60.2">0402</text>
<text x="419.1" y="65.3">R209</text>
<text x="421.6" y="61.5">MSOP8</text>
<text x="455.1" y="65.3">10PF</text>
<text x="455.1" y="62.8">C157</text>
<text x="101.6" y="67.8">-12V;4</text>
<text x="111.8" y="70.4">0</text>
<text x="111.8" y="67.8">R215</text>
<text x="148.2" y="67.8">0805</text>
<text x="264.2" y="67.8">R221</text>
<text x="264.2" y="70.4">0</text>
<text x="300.6" y="67.8">0805</text>
<text x="419.1" y="70.4">0402</text>
<text x="419.1" y="67.8">0</text>
<text x="455.5" y="67.8">0805</text>
<text x="111.8" y="72.9">0402</text>
<text x="264.2" y="72.9">0402</text>
<text x="75.2" y="83.1">AGND</text>
<text x="113" y="83.1">C161</text>
<text x="227.6" y="83.1">AGND</text>
<text x="265.4" y="83.1">C164</text>
<text x="382.5" y="83.1">AGND</text>
<text x="420.4" y="83.1">0805</text>
<text x="420.4" y="80.5">10PF</text>
<text x="420.4" y="78">C156</text>
<text x="113" y="88.2">0805</text>
<text x="113" y="85.6">10PF</text>
<text x="153.9" y="88.1">AGND</text>
<text x="265.4" y="85.6">10PF</text>
<text x="265.4" y="88.2">0805</text>
<text x="306.3" y="88.1">AGND</text>
<text x="461.3" y="88.1">AGND</text>
<text x="86.4" y="118.6">R217</text>
<text x="238.8" y="118.6">R225</text>
<text x="393.7" y="118.6">R212</text>
<text x="86.4" y="123.7">0402</text>
<text x="86.4" y="121.2">0</text>
<text x="114.3" y="125">U29</text>
<text x="142.2" y="123.7">R219</text>
<text x="238.8" y="121.2">0</text>
<text x="238.8" y="123.7">0402</text>
<text x="266.7" y="125">U31</text>
<text x="294.6" y="123.7">R223</text>
<text x="393.7" y="123.7">0402</text>
<text x="393.7" y="121.2">0</text>
<text x="421.6" y="125">U33</text>
<text x="449.6" y="123.7">R213</text>
<text x="55" y="127.9">IN_VA2</text>
<text x="102.8" y="126.3">5</text>
<text x="127" y="131.3">7</text>
<text x="142.2" y="126.3">10</text>
<text x="142.2" y="128.8">0603</text>
<text x="207.4" y="127.9">IN_VA4</text>
<text x="255.2" y="126.3">5</text>
<text x="279.4" y="131.3">7</text>
<text x="294.6" y="128.8">0603</text>
<text x="294.6" y="126.3">10</text>
<text x="364.9" y="127.9">IN_VA6</text>
<text x="410.1" y="126.3">5</text>
<text x="434.3" y="131.3">7</text>
<text x="449.6" y="126.3">10</text>
<text x="449.6" y="128.8">0603</text>
<text x="81.3" y="136.4">R359</text>
<text x="102.8" y="136.4">6</text>
<text x="172.7" y="133">VA2</text>
<text x="233.7" y="136.4">R363</text>
<text x="255.2" y="136.4">6</text>
<text x="325.1" y="133">VA4</text>
<text x="388.6" y="136.4">R366</text>
<text x="410.1" y="136.4">6</text>
<text x="480.1" y="133">VA6</text>
<text x="81.3" y="138.9">10K</text>
<text x="81.3" y="141.5">0402</text>
<text x="114.3" y="140.2">AD8022</text>
<text x="114.3" y="142.8">MSOP8</text>
<text x="233.7" y="138.9">10K</text>
<text x="233.7" y="141.5">0402</text>
<text x="266.7" y="140.2">AD8022</text>
<text x="266.7" y="142.8">MSOP8</text>
<text x="388.6" y="138.9">10K</text>
<text x="388.6" y="141.5">0402</text>
<text x="421.6" y="142.8">MSOP8</text>
<text x="421.6" y="140.2">AD8022</text>
<text x="111.8" y="149.1">R218</text>
<text x="147.8" y="144">C162</text>
<text x="147.8" y="146.6">10PF</text>
<text x="148.2" y="149.1">0805</text>
<text x="264.2" y="149.1">R224</text>
<text x="300.2" y="146.6">10PF</text>
<text x="300.2" y="144">C167</text>
<text x="300.6" y="149.1">0805</text>
<text x="419.1" y="146.6">R211</text>
<text x="419.1" y="149.1">0</text>
<text x="455.1" y="144">C159</text>
<text x="455.1" y="146.6">10PF</text>
<text x="455.5" y="149.1">0805</text>
<text x="111.8" y="151.7">0</text>
<text x="111.8" y="154.2">0402</text>
<text x="264.2" y="154.2">0402</text>
<text x="264.2" y="151.7">0</text>
<text x="419.1" y="151.7">0402</text>
<text x="420.4" y="159.3">C158</text>
<text x="420.4" y="161.8">10PF</text>
<text x="75.2" y="164.3">AGND</text>
<text x="113" y="164.4">C163</text>
<text x="113" y="166.9">10PF</text>
<text x="227.6" y="164.3">AGND</text>
<text x="265.4" y="166.9">10PF</text>
<text x="265.4" y="164.4">C166</text>
<text x="382.5" y="164.3">AGND</text>
<text x="420.4" y="164.4">0805</text>
<text x="113" y="169.4">0805</text>
<text x="153.9" y="169.4">AGND</text>
<text x="265.4" y="169.4">0805</text>
<text x="306.3" y="169.4">AGND</text>
<text x="461.3" y="169.4">AGND</text>
<text x="83.8" y="199.9">R231</text>
<text x="83.8" y="202.5">0</text>
<text x="238.8" y="199.9">R235</text>
<text x="238.8" y="202.5">0</text>
<text x="393.7" y="202.5">0</text>
<text x="393.7" y="199.9">R205</text>
<text x="52.5" y="209.2">IN_VB1</text>
<text x="83.8" y="205">0402</text>
<text x="100.2" y="207.5">5</text>
<text x="111.8" y="206.3">U30</text>
<text x="139.7" y="207.5">10</text>
<text x="139.7" y="205">R229</text>
<text x="207.4" y="209.2">IN_VB3</text>
<text x="238.8" y="205">0402</text>
<text x="255.2" y="207.5">3</text>
<text x="266.7" y="206.3">U32</text>
<text x="294.6" y="207.5">10</text>
<text x="294.6" y="205">R237</text>
<text x="364.9" y="209.2">IN_VB5</text>
<text x="393.7" y="205">0402</text>
<text x="410.1" y="207.5">5</text>
<text x="421.6" y="206.3">U34</text>
<text x="449.6" y="205">R207</text>
<text x="449.6" y="207.5">10</text>
<text x="124.5" y="212.6">7</text>
<text x="139.7" y="210.1">0603</text>
<text x="170.2" y="214.2">VB1</text>
<text x="279.4" y="212.6">1</text>
<text x="294.6" y="210.1">0603</text>
<text x="325.1" y="214.2">VB3</text>
<text x="434.3" y="212.6">7</text>
<text x="449.6" y="210.1">0603</text>
<text x="480.1" y="214.2">VB5</text>
<text x="78.7" y="217.7">R361</text>
<text x="78.7" y="220.2">10K</text>
<text x="100.2" y="217.7">6</text>
<text x="111.8" y="221.5">AD8022</text>
<text x="233.7" y="217.7">R364</text>
<text x="233.7" y="220.2">10K</text>
<text x="255.2" y="217.7">2</text>
<text x="266.7" y="221.5">AD8022</text>
<text x="388.6" y="217.7">R368</text>
<text x="388.6" y="220.2">10K</text>
<text x="410.1" y="217.7">6</text>
<text x="421.6" y="221.5">AD8022</text>
<text x="78.7" y="222.8">0402</text>
<text x="111.8" y="224.1">MSOP8</text>
<text x="145.2" y="227.8">10PF</text>
<text x="145.2" y="225.3">C171</text>
<text x="233.7" y="222.8">0402</text>
<text x="266.7" y="224.1">MSOP8</text>
<text x="300.2" y="227.8">10PF</text>
<text x="300.2" y="225.3">C174</text>
<text x="388.6" y="222.8">0402</text>
<text x="419.1" y="227.9">R206</text>
<text x="421.6" y="224.1">MSOP8</text>
<text x="455.1" y="225.3">C178</text>
<text x="455.1" y="227.8">10PF</text>
<text x="109.2" y="232.9">0</text>
<text x="109.2" y="230.4">R230</text>
<text x="145.6" y="230.4">0805</text>
<text x="264.2" y="232.9">0</text>
<text x="264.2" y="230.4">R236</text>
<text x="300.6" y="230.4">0805</text>
<text x="419.1" y="230.4">0</text>
<text x="419.1" y="232.9">0402</text>
<text x="455.5" y="230.4">0805</text>
<text x="109.2" y="235.5">0402</text>
<text x="264.2" y="235.5">0402</text>
<text x="72.6" y="245.6">AGND</text>
<text x="110.5" y="245.6">C170</text>
<text x="227.6" y="245.6">AGND</text>
<text x="265.4" y="245.6">C175</text>
<text x="382.5" y="245.6">AGND</text>
<text x="420.4" y="240.6">C155</text>
<text x="420.4" y="243.1">10PF</text>
<text x="420.4" y="245.6">0805</text>
<text x="110.5" y="250.7">0805</text>
<text x="110.5" y="248.2">10PF</text>
<text x="151.4" y="250.7">AGND</text>
<text x="265.4" y="250.7">0805</text>
<text x="265.4" y="248.2">10PF</text>
<text x="306.3" y="250.7">AGND</text>
<text x="461.3" y="250.7">AGND</text>
<text x="83.8" y="281.2">R228</text>
<text x="238.8" y="281.2">R232</text>
<text x="393.7" y="281.2">R238</text>
<text x="83.8" y="286.3">0402</text>
<text x="83.8" y="283.7">0</text>
<text x="111.8" y="287.6">U30</text>
<text x="139.7" y="286.3">R226</text>
<text x="238.8" y="286.3">0402</text>
<text x="238.8" y="283.7">0</text>
<text x="266.7" y="287.6">U32</text>
<text x="294.6" y="286.3">R234</text>
<text x="393.7" y="283.7">0</text>
<text x="393.7" y="286.3">0402</text>
<text x="421.6" y="287.6">U34</text>
<text x="449.6" y="286.3">R240</text>
<text x="52.5" y="290.4">IN_VB2</text>
<text x="100.2" y="288.8">3</text>
<text x="124.5" y="293.9">1</text>
<text x="139.7" y="288.8">10</text>
<text x="139.7" y="291.4">0603</text>
<text x="207.4" y="290.4">IN_VB4</text>
<text x="255.2" y="288.8">5</text>
<text x="279.4" y="293.9">7</text>
<text x="294.6" y="288.8">10</text>
<text x="294.6" y="291.4">0603</text>
<text x="364.9" y="290.4">IN_VB6</text>
<text x="410.1" y="288.8">3</text>
<text x="434.3" y="293.9">1</text>
<text x="449.6" y="291.4">0603</text>
<text x="449.6" y="288.8">10</text>
<text x="78.7" y="299">R360</text>
<text x="100.2" y="299">2</text>
<text x="170.2" y="295.5">VB2</text>
<text x="233.7" y="299">R365</text>
<text x="255.2" y="299">6</text>
<text x="325.1" y="295.5">VB4</text>
<text x="388.6" y="299">R369</text>
<text x="410.1" y="299">2</text>
<text x="480.1" y="295.5">VB6</text>
<text x="78.7" y="301.5">10K</text>
<text x="78.7" y="304">0402</text>
<text x="111.8" y="305.3">MSOP8</text>
<text x="111.8" y="302.8">AD8022</text>
<text x="233.7" y="301.5">10K</text>
<text x="233.7" y="304">0402</text>
<text x="266.7" y="302.8">AD8022</text>
<text x="266.7" y="305.3">MSOP8</text>
<text x="388.6" y="301.5">10K</text>
<text x="388.6" y="304">0402</text>
<text x="421.6" y="302.8">AD8022</text>
<text x="421.6" y="305.3">MSOP8</text>
<text x="109.2" y="311.7">R227</text>
<text x="145.2" y="306.6">C169</text>
<text x="145.2" y="309.1">10PF</text>
<text x="145.6" y="311.7">0805</text>
<text x="264.2" y="311.7">R233</text>
<text x="300.2" y="306.6">C172</text>
<text x="300.2" y="309.1">10PF</text>
<text x="300.6" y="311.7">0805</text>
<text x="419.1" y="311.7">0</text>
<text x="419.1" y="309.1">R239</text>
<text x="455.1" y="309.1">10PF</text>
<text x="455.1" y="306.6">C176</text>
<text x="455.5" y="311.7">0805</text>
<text x="109.2" y="314.2">0</text>
<text x="109.2" y="316.8">0402</text>
<text x="264.2" y="314.2">0</text>
<text x="264.2" y="316.8">0402</text>
<text x="419.1" y="314.2">0402</text>
<text x="420.4" y="321.8">C177</text>
<text x="72.6" y="326.9">AGND</text>
<text x="110.5" y="326.9">C168</text>
<text x="110.5" y="329.5">10PF</text>
<text x="227.6" y="326.9">AGND</text>
<text x="265.4" y="326.9">C173</text>
<text x="265.4" y="329.5">10PF</text>
<text x="382.5" y="329.4">AGND</text>
<text x="420.4" y="326.9">0805</text>
<text x="420.4" y="324.4">10PF</text>
<text x="110.5" y="332">0805</text>
<text x="151.4" y="332">AGND</text>
<text x="265.4" y="332">0805</text>
<text x="306.3" y="332">AGND</text>
<text x="461.3" y="332">AGND</text>
<text x="124.5" y="362.5">+12V</text>
<text x="251.5" y="362.5">-12V</text>
<text x="130.8" y="380.3">C189</text>
<text x="130.8" y="382.8">0.1UF</text>
<text x="146" y="382.8">0.1UF</text>
<text x="146" y="380.3">C190</text>
<text x="161.3" y="380.3">C191</text>
<text x="161.3" y="382.8">0.1UF</text>
<text x="176.5" y="382.8">0.1UF</text>
<text x="176.5" y="380.3">C192</text>
<text x="191.8" y="380.3">C193</text>
<text x="191.8" y="382.8">0.1UF</text>
<text x="207" y="382.8">0.1UF</text>
<text x="207" y="380.3">C194</text>
<text x="257.8" y="382.8">0.1UF</text>
<text x="257.8" y="380.3">C211</text>
<text x="273.1" y="380.3">C212</text>
<text x="273.1" y="382.8">0.1UF</text>
<text x="288.3" y="382.8">0.1UF</text>
<text x="288.3" y="380.3">C213</text>
<text x="303.5" y="380.3">C216</text>
<text x="303.5" y="382.8">0.1UF</text>
<text x="318.8" y="382.8">0.1UF</text>
<text x="318.8" y="380.3">C215</text>
<text x="334" y="380.3">C214</text>
<text x="334" y="382.8">0.1UF</text>
<text x="130.8" y="385.3">0402</text>
<text x="146" y="385.3">0402</text>
<text x="161.3" y="385.3">0402</text>
<text x="176.5" y="385.3">0402</text>
<text x="191.8" y="385.3">0402</text>
<text x="207" y="385.3">0402</text>
<text x="257.8" y="385.3">0402</text>
<text x="273.1" y="385.3">0402</text>
<text x="288.3" y="385.3">0402</text>
<text x="303.5" y="385.3">0402</text>
<text x="318.8" y="385.3">0402</text>
<text x="334" y="385.3">0402</text>
<text x="123.4" y="410.7">AGND</text>
<text x="250.4" y="410.7">AGND</text>
</g>
</svg>
